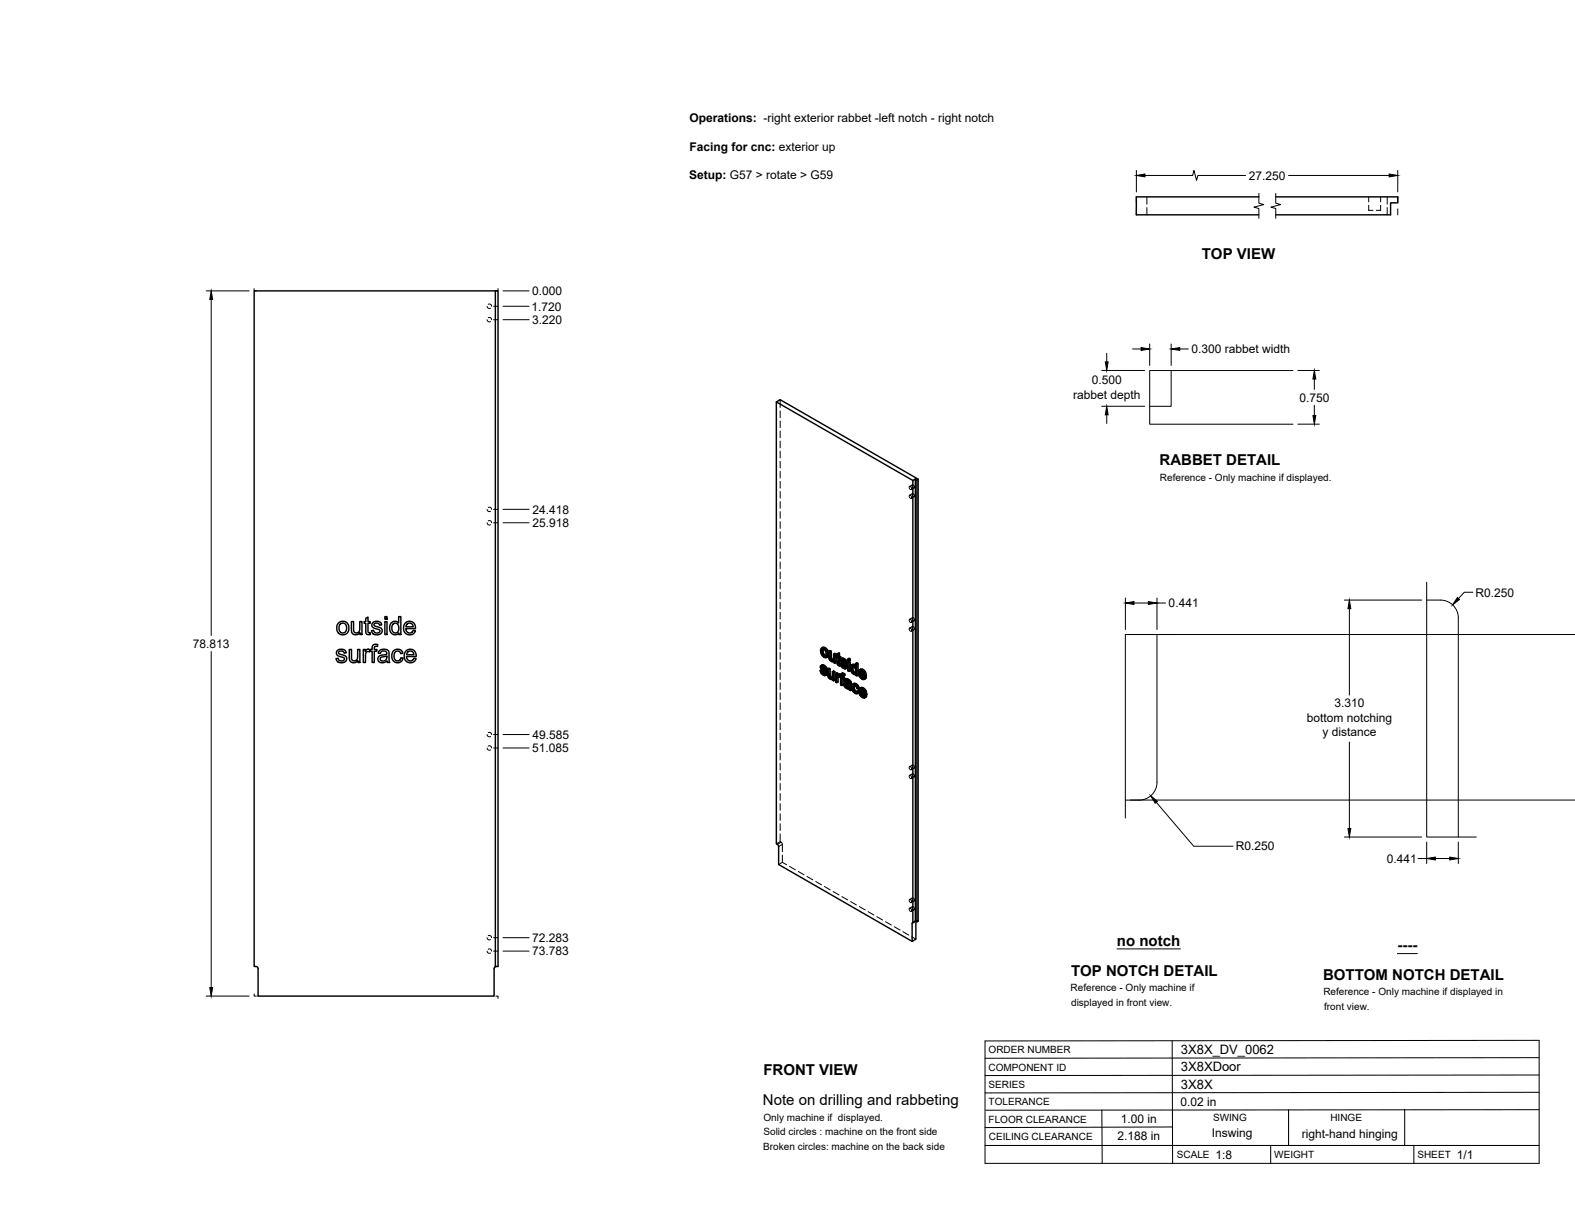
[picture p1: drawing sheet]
<svg xmlns="http://www.w3.org/2000/svg" width="559mm" height="432mm" viewBox="0 0 559 432" stroke-linecap="round" stroke-linejoin="round" font-family="sans-serif">
<!-- layer: Visible -->
<g fill="none" stroke="#000" stroke-width=".51">
<path d="M446.6 69.9h-43.4v6.3h43.4M452.6 69.9h43.3v2.1h-2.5v4.2h-40.8M175.7 103.2h1v239.7l-.9 .1M175.7 103.2h-85.5v239.7l.9 .1 .5 .7M175.7 103.2v239.8M275.4 142.6l1.4-.8 49 28.2v156.8l-.5 .3M323.9 170.5l-48.5-27.9v156.8l.6 .4 .2 .6v6.3l47.4 27.3M323.9 170.5l.9-.6v156.9l-.9 .5zM324.8 169.9l.5 .4v156.8M325.8 170l-.5 .3M129.8 219.4l.8-.5v1.6h.7v.6h-.7v2.9l.2 .5h.5l.1 .6a1.14 1.14 0 0 1-1.3-.1 1.14 1.14 0 0 1-.3-1.2v-2.7h-.6v-.6h.6zM136.5 218.8h.8v.9h-.8z"/>
<path d="M119.7 230.8l.8-.4a1.7 1.7 0 0 1 2.4 1.2l-.8 .1a.96 .96 0 0 0-1-.8 .96 .96 0 0 0-.9 1l1 .4a1.53 1.53 0 0 1 1.8 1.8 2.03 2.03 0 0 1-2 1.1 2.03 2.03 0 0 1-1.8-1.5l.8-.1a1.08 1.08 0 0 0 1.1 1 1.08 1.08 0 0 0 1-1.1l-.4-.3a2.24 2.24 0 0 1-2.3-1.3zM120.2 220.9l.7-.4a2.33 2.33 0 0 1 2.9 2.8 2.33 2.33 0 0 1-3.7 1.3 2.88 2.88 0 0 1 .1-3.7zM120.6 221.5l.7-.4a1.73 1.73 0 0 1 1.7 1.8 1.73 1.73 0 0 1-1.7 1.7l-.3-.2a2.21 2.21 0 0 1-.4-2.9zM123.9 230.4h.8v2.6a1.15 1.15 0 0 0 1.2 1.5 1.15 1.15 0 0 0 1-1.6v-2.5h.8v4.7h-.7v-.7a1.65 1.65 0 0 1-2 .7 1.65 1.65 0 0 1-1.1-1.8zM124.7 220.5h.8v2.6a1.15 1.15 0 0 0 1.1 1.5 1.15 1.15 0 0 0 1-1.6v-2.5h.8v4.6h-.7v-.6a1.65 1.65 0 0 1-1.9 .7 1.65 1.65 0 0 1-1.1-1.8zM128.9 230.4h.7v.7a1.11 1.11 0 0 1 1.7-.5l.7-.2v-.4a1.31 1.31 0 0 1 .6-1.3 1.31 1.31 0 0 1 1.4 0l-.1 .6a.74 .74 0 0 0-1.1 .7v.4h.9v.7h-.9v4h-.8v-4h-.7v-.4l-.2 .6a.84 .84 0 0 0-.9-.1 .84 .84 0 0 0-.5 .8v3.1h-.8zM132.3 220.9l.8-.4a1.7 1.7 0 0 1 2.3 1.2l-.7 .1a.96 .96 0 0 0-1-.8 .96 .96 0 0 0-.9 .9l.6 .4a1.95 1.95 0 0 1 2.2 1.3 1.95 1.95 0 0 1-1.8 1.6 1.95 1.95 0 0 1-2-1.4l.7-.2a1.1 1.1 0 0 0 1.2 1 1.1 1.1 0 0 0 1-1l-.4-.3a2.21 2.21 0 0 1-2.4-1.3zM134.5 231a2.2 2.2 0 0 1 3.5 .4l.3 3.7h-.8l-.2-.6a1.76 1.76 0 0 1-1.9 .7 1.76 1.76 0 0 1-1.3-1.6v-.2a1.71 1.71 0 0 1 1.7-1l.4-.1a.72 .72 0 0 0 1-.6 .72 .72 0 0 0-.9-.7l-1 .2-.4 .7-.7-.1zM135 233.4l2.2-.7a1.3 1.3 0 0 1-.6 1.7 1.3 1.3 0 0 1-1.7-.6zM136.5 220.5h.8v4.6h-.8zM138.8 221a1.73 1.73 0 0 1 2.6 .1v-2.3h.8v6.3h-.7v-.5a1.89 1.89 0 0 1-2.3 .4 1.89 1.89 0 0 1-1-2.2zM139.4 221.5l.4-.3a1.76 1.76 0 0 1 1.7 1 1.76 1.76 0 0 1-.4 2l-.4 .3a1.77 1.77 0 0 1-1.7-1 1.77 1.77 0 0 1 .4-2z"/>
<path d="M139.6 231a1.95 1.95 0 0 1 1.9-.7 1.95 1.95 0 0 1 1.4 1.5l-.7 .1a1.29 1.29 0 0 0-1.7-.7 1.29 1.29 0 0 0-.7 1.7l.1 .7a1.18 1.18 0 0 0 1.3 .9 1.18 1.18 0 0 0 1-1.1l.8 .1-.3 .9a2.16 2.16 0 0 1-2.9 .4 2.16 2.16 0 0 1-.7-2.9zM143.9 220.9a2.13 2.13 0 0 1 2.5-.2 2.13 2.13 0 0 1 1 2.3h-3.4l.1 .7a1.29 1.29 0 0 0 1.3 .9 1.29 1.29 0 0 0 1.2-.9l.8 .1-.3 .6a2.32 2.32 0 0 1-3.2 .3 2.32 2.32 0 0 1-.4-3.2zM144 231a2.15 2.15 0 0 1 2.6-.4 2.15 2.15 0 0 1 1.1 2.3h-3.5l.2 .7a1.3 1.3 0 0 0 1.2 .9 1.3 1.3 0 0 0 1.2-.9l.8 .1-.3 .6a2.32 2.32 0 0 1-3.2 .3 2.32 2.32 0 0 1-.4-3.2zM144.4 221.4l.7-.3 .8 .1 .5 .4 .2 .8h-2.6zM144.7 231.4l1.2-.4a1.23 1.23 0 0 1 .9 1.3h-2.5zM291 237.9l.7 1.3 .7 .5 .6-.1M291.3 236.2l.5-.3 .9 .3 .8 1.3-.5 .3-.1-.6M291.6 231.2v-.5a.93 .93 0 0 1 1.1 0 .93 .93 0 0 1 .4 1l-.2 1-.5 .1M291.6 237.7l-.6 .2 .4 .2M291.6 238.7l.5 .4 .4-.3M291.7 237.3l1 1 .5-.3M291.8 237.9l-.4 .2 .2 .6 .5-.3"/>
<path d="M291.8 236.7l-.3 .3 .5-.2M291.8 235.9l-.6 .4-.1 .6 1.6 2.1M291.8 232.2l.6 .6 .4-.3M291.9 238l.8 .9M292 236.7l.6 .7M292 236.3l.5 .4 .5-.2M292 236.8l.6 .8 .4 .2M292 236.8h-.5M292 230.9l-.4 .3v.5l.2 .5 .4-.3M292.1 239.1l.4 .1M292.1 235.9l-.8 .3M292.1 230.4l.1 1.4 .8 .8"/>
<path d="M292.1 237l-.4 .3-.2-.3M292.4 230l.8 .9 .5-.2M292.5 236.1l-.5 .2-.4-.1M292.5 236.7l.4 .5 .4-.2M292.7 239l-.1 .2M292.7 238.3l.3 .4 .5-.3M292.8 229.8l-.4 .2-.9-.1M292.9 237.7l.5 .6 .2 .7-.7 .7M293 238.7l.1 .5 .5-.3M293.1 239.2l-.1 .4 .5-.3M293.2 230.9l.4 1.4 .4-.3M293.4 233.1a1.7 1.7 0 0 1-2.2-1.6l-.1-1 .4-.6 .9-.3 .8 .5 .6 .9 .2 .9-.1 1-.7 .4"/>
<path d="M293.6 232.3l-.2 .8 .5-.2M293.6 237.3l.5 .3 .4-.3M294.1 237.6v2.2l.5-.2M294.1 239.8l.2 .4 .4-.2M294.5 231.4v2.2l.5-.3M294.5 233.6l.2 .4 .5-.3M294.7 234l.3 .3 .5-.2M295 231.1l-.5 .3-.4-.3M295 234.3l.4 .1M295.3 238.3l.5 .3 .4-.3M295.7 234.1l-.7-.6v-2.4l-.5-.3-.4 .3v2.5l.8 1 .5 .2 .4-.1M295.7 232.1l.5 .2 .4-.2"/>
<path d="M295.8 238.6v3l.4-.3v-3l-.4-.2-.5 .2v1.9l-.3 .4 .2-.1M295.8 234.7v.4l.4 .2M295.8 234.7l-.2 .1M296.2 232.3v3l.4-.2v-3l-.4-.3-.5 .3v1.8l-.3 .5 .2-.1M296.6 233l.3 .2 .2 2.5 .8 .6 .4-.2M296.9 232.4l-.3 .2 .3 .2v-.8l.9-.3v1.1l.5 .2v.4l-.5 .3v-.4M297.3 239.3v-.4l-.4-.2-.4 .3v3l.4 .2M297.3 239.9l-.3 .2-.1 .5 .4-.2M297.3 238.9l-.5 .3-.3-.2M297.4 240l-.1 2-.4 .2v-1.6M297.4 240l.5 .2M297.4 240l-.4 .1"/>
<path d="M297.4 232v1l.4-.2M297.4 233l.4 .3 .5-.3M297.4 239.4l.4 .4M297.6 239.1l-.8 .5v-.4M297.6 235.7l.2 .1M297.8 231.7l-.9 .3M297.8 239.8v.4M297.8 239.9l-.1 .4M297.8 235.8l.1 .5M297.9 239.2l.3 .3M297.9 239.2l-.8 .2M297.9 235.2l-.5 .3v-2.1l.4 .3v1.4l.3 .4"/>
<path d="M297.9 235.4l-.5 .1M298.1 235.5l.8 1.4 .7 .4 .5-.1M298.1 235.5l-.6 .1M298.1 235.5h.1M298.1 235.7l-.3 .1M298.4 233.8l.5-.3 .6 .1 .8 .7 .3 .8-.4 .3-.2-.6M298.4 239.1l.8-.3 .6 .4-.1 .4-.4 .3 .1-.4M298.6 234.4h.5l.6 .8 .5 .2M298.7 235.4l-.6 .1 .4 .2M298.7 236.3l.5 .4 .5-.2M298.8 234.9l1.1 1 .4-.3M298.9 235.5l-.4 .2 .2 .6 .5-.3"/>
<path d="M298.9 233.5l-.7 .4v.6l1.6 2.1M298.9 234.3l-.3 .4 .5-.3M299 238.8l-.7 .4-.1 .8-.4-.2 .4-.3M299 239.2l.4 .3 .4-.3M299 235.6l.8 .9M299.1 234.3l.6 .7M299.1 239.8l.5 .5v.4l-.4 .2v-.4M299.1 234l.6 .4 .4-.3M299.2 233.5l-.7 .3M299.2 236.7l.5 .1M299.3 234.6l-.5 .3-.2-.2M299.3 239.9l-.6-.3v.6l.4-.2"/>
<path d="M299.4 238.9l-.4 .3-.5-.1M299.6 233.7l-.5 .3-.4-.2M299.7 234.4l.3 .4 .5-.2M299.8 236.6l-.1 .2M299.9 235.9l.2 .4 .5-.3M300 235.3l.5 .6 .2 .8-.7 .6M300.1 236.3l.1 .5 .5-.3M300.2 236.8l-.1 .4 .5-.3M300.8 235l.4 .2 .5-.2M300.8 233.8l.4 .3 .5-.3M301.2 234.7l.5 .3v3l-.5 .2v-3M301.2 234.7l-.4 .3v3l.4 .2"/>
<path d="M301.2 234.1v.6l.5-.3v-.6l-.5-.2-.4 .2v.6l.4 .3M302.1 236l.9-.3 .6 .3M302.4 236.5l.7 .2 .5 1-.1 1-.6 .1M302.4 238.3l.5 .5 .4-.2M302.5 236.5l-.3 .8M302.6 237l-.4 .3v.5l.2 .5 .5-.3M302.7 235.7l-.4 .2a2.02 2.02 0 0 0 1.2 3.4l.1-.1M302.7 236.5l.1 1.4 .7 .8M302.8 236.1l.5 .3M303.3 235.8l-.5 .3-.5-.2M303.6 235.4l.4 .3 .4-.3M303.6 239.2v.4l.4 .2"/>
<path d="M303.6 239.2l-.2 .1M304 235.7v4.1l.4-.2v-4.2l-.4-.2-.4 .2v1.5l-.3-.5 .3-.1M305.2 239.9l.6 .6 .4-.3M305.5 238.4l-.5 .2 1.5 .9-.7-1.2a.47 .47 0 0 0-.5-.2 .47 .47 0 0 0-.3 .5M305.5 238.1v.3l.8 .5M305.5 239.4l1 .9M305.7 239.7l-.5 .2-.2-.9 1.9 1.2M305.8 237.8l.8 .9 .5-.3M306.2 237.5l-.4 .3-.9-.1M306.6 238.7l.3 1.3 .5-.2M294.3 240.2l.3 .4 .5-.3M294.6 240.6h.4"/>
<path d="M295.3 240.4l-.7-.7-.1-2.4-.4-.2-.5 .2 .1 2.6 .7 1 .6 .2 .4-.2M295.4 240.9v.4l.4 .3M295.4 240.9l-.2 .1M297.8 240.2l.4 .2v2.6l.5 .2M298.7 240.2l.5 .3 .4-.2M299.1 240.9v2.1l-.4 .2v-2.6l.5 .3M299.6 242.4l.5-.3 1.1 .3M299.7 241.1l.8-.3 1.4 .9 .3 3.1-.4 .2-.1-.4M299.9 242.9l.2-.1a.86 .86 0 0 1 1 1M300 243.5l.4 .4 .4-.3M300 242.8l-.2 .3M300.1 242.1l-.7 .5 .2 1 .8 .7h.8l.1 .5 .5 .2"/>
<path d="M300.2 242.9l-.3 .4 .1 .2 .4-.2M300.3 242.9l.2 .5 .6 .4M300.3 241.6l-.4 .3a.74 .74 0 0 1 .9-.2 .74 .74 0 0 1 .4 .8v.3l-1.2-.4M300.3 241.6h.1M300.4 243.9l.4 .1M300.5 242.1l-.8 .2M300.5 240.8l-1 .6 .4 .5M300.6 241.3l.6 .4 .4-.3M300.8 244l.3-.1zM301.1 241l-.5 .3-.6-.2M301.2 241.7l.3 .4 .4-.2M301.5 242.1l.1 .4 .4-.2"/>
<path d="M301.6 242.5l.1 2.1 .4-.3M302.5 242.8l.7-.4 .6 .2 .7 .7 .4 .9-.5 .2-.3-.9M302.6 244l.2 1 .5-.2M302.8 245l.6 .6 .4-.3M303.1 243.8l-.5 .2 .1-.4a.65 .65 0 0 1 .7-.4 .65 .65 0 0 1 .5 .8l.5 .4M303.1 243.2l.2 1.6 .7 .6M303.2 242.4l-.5 .3a2.13 2.13 0 0 0 .8 3.4h.6M303.4 242.9l.7 .6 .4-.2M303.8 242.6l-.4 .3-.7-.2M304 245.2l-.2 .5-.4-.1M304.7 245.1l-.2-.1-.5 .2 .4 .3M304.7 245.4l-.6 .7 .6-.4"/>
<path d="M305.4 246.5l.5 .6 .5-.3M305.6 244.9l-.4 .3 1.4 .8-.6-1.1a.48 .48 0 0 0-.5-.2 .48 .48 0 0 0-.3 .5M305.7 244.7l-.1 .2 .9 .5M305.7 245.9l.9 1M305.8 240.5l.4 .1M305.8 246.2l-.4 .3-.3-.9 2 1.1M305.9 244.3l.8 .9 .5-.2M305.9 247.1l.4 .1M306.3 244.1l-.4 .2-.9-.1M306.5 240.3l.4 .3 .5-.3M306.5 240.3l-.2 .2M306.6 246.8l.5 .4 .4-.3"/>
<path d="M306.6 246.8l-.2 .3M306.7 245.2l.4 1.4 .4-.3M306.8 240.1l-.3 .2M306.9 240l.5-.1v-.5l-.7-1.5-1-.6-.8 .4-.4 1.1 .5 1.4 1.2 .9 .5-.1 .2-.4M307 246.6l-.4 .2M307 240.1l.4 .2-.1 .3-.7 .4M307.1 246.6l.4-.2v-.5l-.7-1.5-1-.5-.8 .3-.3 1.2 .5 1.4 1.1 .9 .6-.2 .2-.3M307.1 246.7l.4 .4-.7 .5M324.8 326.8h.2M325 326.9v6.3l-1.4 .8v-6.4l.3-.3M325 326.9l.3 .2M325 326.9h.1"/>
<path d="M175.8 343l-.5 .7v9.7h-83.7v-9.7"/>
</g>
<!-- layer: Hidden -->
<g fill="none" stroke="#000" stroke-width=".35">
<path d="M406.9 69.9v2.5M406.9 73.6v2.6M485.6 72.8v1.8h1.5M485.6 69.9v1.7M489.8 72.8v1.8h-1.5M489.8 69.9v1.7M492.2 69.9v2.5M492.2 73.6v2.6M172.8 113.4l.4 .7h.8M172.8 108.7l.4 .6h.8M173.2 112.7h.7l.5 .7M173.2 108l.7-.1 .5 .8"/>
<path d="M276.8 141.8v2.8M276.8 145.8v2.4M276.8 149.4v2.3M276.8 153v2.3M276.8 156.5v2.4M276.8 160.1v2.4M276.8 163.7v2.3M276.8 167.2v2.4M276.8 170.8v2.4M276.8 174.4v2.4M276.8 177.9v2.4M322.6 175.7a.56 .56 0 0 1 .8 .4 .56 .56 0 0 1-.4 .7l-.4-.5z"/>
<path d="M322.6 172.6a.56 .56 0 0 1 .8 .4 .56 .56 0 0 1-.4 .7l-.4-.5zM323.6 175.2a.55 .55 0 0 1 .8 .3 .55 .55 0 0 1-.4 .7l-.3-.4zM323.7 172a.6 .6 0 0 1 .7 .4 .6 .6 0 0 1-.3 .7l-.4-.4zM323.7 175.1l-1 .6M323.7 172l-1 .6M324.3 176.2l-1 .6M324.3 173.1l-1 .6M172.8 185.5l.4 .7h.8M172.8 180.7l.4 .7h.8M173.2 184.8h.7l.5 .7M173.2 180h.7l.5 .7M276.8 181.5v2.4"/>
<path d="M276.8 185.1v2.4M276.8 188.7v2.4M276.8 192.2v2.4M276.8 195.8v2.4M276.8 199.4v2.4M276.8 202.9v2.4M276.8 206.5v2.4M276.8 210.1v2.4M276.8 213.7v2.3M276.8 217.3v2.3M322.6 219.8a.56 .56 0 0 1 .8 .3 .56 .56 0 0 1-.4 .7l-.4-.5zM323.6 219.2a.58 .58 0 0 1 .7 .3 .58 .58 0 0 1-.2 .8l-.4-.5z"/>
<path d="M323.7 219.2l-1 .6M276.8 220.8v2.4M276.8 224.4v2.4M276.8 228v2.3M276.8 231.5v2.4M276.8 235.1v2.4M276.8 238.7v2.4M291.4 237.7l.4 .9M291.5 236.4l-.5 .2M291.6 236.1l-.5 .2M291.6 230.7l-.5 .2M291.6 237.7l.3 .3"/>
<path d="M291.6 236.9l-.5 .2M291.7 235.9l-.2 .8 .7 .9a1.11 1.11 0 0 1 .9 1.3h-.4l.4-.2M291.8 238.6l.7 .7 .8 .1M291.8 238.6l-.5 .2M291.9 237.8l-.1 .1M291.9 237.3l-.5 .3M291.9 232l.9 .9 .9 .1M291.9 232l-.4 .3M291.9 236.6l-.1 .1M292 229.7l-.4 1 .3 1.3M292.1 236.4l-.5 .3M292.2 230.2l-.1 .2"/>
<path d="M292.2 230.2l.8 .2 .5 1v.9l-.5 .3M292.2 230.2l-.4 .2M292.5 236.5l-.5 .2a.33 .33 0 0 1 .2-.4 .33 .33 0 0 1 .4 .3l.5 .7 .4 .2M292.5 239.3l-.4 .2M292.6 237.4l.3 .3M292.6 239.2l.4-.2-.4 .2M292.8 230.2l-.4 .3M292.8 232.9l-.4 .3M292.9 236.9l-.5 .2M293 238.4l-.5 .2M293.1 237.3l-.5 .3M293.1 239.5l-.5 .2"/>
<path d="M293.3 232.5l-.4 .3M293.3 230.8l-.4 .3M293.4 233.1l-.4 .3M293.6 231.8l-.5 .3M294.1 237.1l.2 2.8 .7 .8 .8-.1v.5l.4 .2M294.1 239.4l-.4 .3M294.3 239.9l-.5 .3M294.5 230.8l.2 3 1 .7 .5-.1v.4l.4 .3M294.6 233.2l-.5 .3M294.7 233.7l-.5 .2M295 234.1l-.5 .3M295.4 234.4l-.4 .3"/>
<path d="M295.8 238.1l-.1 2-.4 .3M295.9 234.1l-.3 .2M296 234.1l-.4 .3M296.1 234l-.4 .2M296.2 231.8v2l-.5 .3M296.2 234.4l-.4 .3 .3-.2M296.2 234.8l-.4 .3M296.6 232.6v.4l.5-.3M296.9 238.7v3l.4 .3M297.1 232.3l-.2 .1M297.1 239.9l.5-.3-.5 .3M297.3 239.4l-.5 .2"/>
<path d="M297.4 231.8v.7l-.3-.2v.4l.3 .2 .1 2.4 .8 .8-.2-.6M297.4 239.8l-.1 .1M297.4 232.9l-.5 .3M297.4 232.5l-.5 .3M297.5 235.3l-.5 .2M297.5 239.2l-.2 .1M297.6 235.6l-.4 .3M297.8 239.7l-.4 .3 .3-.4 .5 .4 .1-.3 .4 .4v2.6l.4 .3M297.8 233.2l-.4 .2M298 235.9l-.4 .3M298.3 233.4l-.5-.2v.5M298.3 235.6l-.2 .1"/>
<path d="M298.3 239.6l-.5 .2M298.3 239.5h-.1M298.3 239.9l-.5 .3 .4-.2M298.3 239.7l-.5 .2M298.3 236.1h.1M298.5 235.3l.4 .9M298.6 234l-.4 .3M298.7 239.7l-.5 .3M298.7 235.4l.3 .2M298.7 233.7l-.5 .2M298.7 234.5l-.4 .2M298.7 239l-.4 .2"/>
<path d="M298.8 233.6l-.1 .7 .6 .9a1.13 1.13 0 0 1 .9 1.3h-.4l.4-.2M298.9 238.8l-.2 .9-.5-.2M298.9 236.2l.9 .8h.7M298.9 236.2l-.5 .3M299 235.4l-.1 .1M299 234.9l-.4 .3M299 234.2l-.1 .1M299.1 234.3l.1-.3 .4 .1 .6 .9 .4 .1M299.2 234l-.5 .3M299.2 239.4l-.5 .2M299.5 239.4l-.5 .3M299.6 234.1l-.5 .3"/>
<path d="M299.7 235l.3 .3M299.7 239.6l-.5-.2-.1 .4M300 234.5l-.4 .2M300.1 236.6l-.4 .2M300.1 236l-.4 .2M300.1 236.6l-.9 .6M300.2 235l-.5 .2M300.2 237.1l-.4 .2M301.2 234.7v3l.5 .3M301.2 233.6v.5l.5 .3M301.2 237.7l-.4 .3M301.2 234.1l-.4 .3"/>
<path d="M302.2 236.8l-.5 .2M302.3 237.7l-.4 .2M302.3 236l-.4 .3M302.5 235.8l-.3 .6v.8a1.55 1.55 0 0 0 1.8 1.8v.3l.4 .3M302.7 238.5l-.4 .2M302.8 236.3l-.1 .2M302.8 236.3l.8 .2 .4 .8v1l-.5 .4M302.9 236.2l-.5 .3 .4-.2M303.3 239l-.4 .2M303.3 236.3l-.4 .2M303.7 236.2l-.1 .1M303.8 236.9l-.4 .2"/>
<path d="M303.8 238.6l-.4 .3M304 235.2v1.5l-.4-.7M304 236.7l-.4 .2M304 239l-.4 .2 .3-.1M304 237.9l-.4 .2M304 239.3l-.4 .3M305 238.4l-.5 .3M305.3 237.4l-.3 .9 .3 1.4 .9 1 .9 .1M305.3 239.7l-.4 .3M305.4 238.8l-.4 .2M305.5 239.4l-.1-.6 2 1.1M305.7 237.9l-.2 .2"/>
<path d="M305.7 237.9l.8 .3 .4 1-.6-.3M305.7 237.9l-.5 .2M306.2 237.9l-.4 .3M306.7 238.5l-.4 .3M306.9 239.2l-.4 .3M322.6 222.9a.6 .6 0 0 1 .7 .3 .6 .6 0 0 1-.2 .8l-.5-.5zM323.6 222.4a.55 .55 0 0 1 .8 .2 .55 .55 0 0 1-.4 .8l-.3-.5zM323.7 222.3l-1 .6M324.3 223.4l-1 .6M324.3 220.3l-1 .6M173.2 259.9h.7l.5 .7M276.8 242.3v2.3"/>
<path d="M276.8 245.8v2.4M276.8 249.4v2.4M276.8 253v2.4M276.8 256.5v2.4M294.6 240.3l-.5 .3M295 240.7l-.5 .2M295.4 240.4l-.2 .1M295.6 240.3l-.5 .3M295.7 240.2l-.4 .3M295.8 241.1l-.4 .2M295.8 240.6l-.4 .3 .3-.1M296.9 241.7l-.4 .3"/>
<path d="M298.7 242.7l-.5 .3M298.7 240.1l-.5 .3M299.1 240.4l-.4 .2M299.6 240.7l-.5-.3v.5M299.8 242.6l-.4 .3M299.9 241.3l-.5 .3M299.9 242.3l-.4 .2M300 242.1l-.2 .6 .3 .8 .8 .6h.8l.1 .4M300.1 243.4l-.5 .2M300.1 240.9l-.5 .2M300.1 240.9l-.2 .4 .4 .3a.81 .81 0 0 1 1-.1 .81 .81 0 0 1 .3 .9h-.4M300.2 242.9l.3-.3a.86 .86 0 0 1 1.1 1l-.5 .2"/>
<path d="M300.4 242.6l-.4 .2 .4-.1M300.5 242.6l-.4 .2M300.5 241.3l-.4 .2M300.7 244l-.4 .2M301 241.4l-.4 .3M301.2 244.2l-.4 .2M301.3 243.8l-.2 .1M301.5 241.9l-.4 .2M301.6 243.6l-.6 .4M301.6 242.9l-.4 .3M301.6 242.5l-.4 .3M301.6 242.4l-.4 .3"/>
<path d="M301.7 244.1l-.5 .2M301.8 244.5l.4 .3M301.8 244.5l-.5 .3M302.6 243.5l-.4 .3M302.8 242.7l-.5 .3M303 242.5l-.4 1 .3 1.2 .6 .9 1 .3M303 244.9l-.5 .2M303.1 243.2a.71 .71 0 0 1 .9-.2 .71 .71 0 0 1 .4 .8l.5 .4M303.3 243l-.5 .3M303.8 245.8l-.4 .2M303.8 243l-.4 .3M304 245.4h.2"/>
<path d="M304.2 243.4l-.4 .3M304.2 245.4l-.4 .3M304.4 244l-.4 .3M304.5 245l-.3 .4M304.7 245.1l.2 .2-.2 .4M304.9 245.3l-.2 .1M305.1 245l-.4 .2M305.5 244l-.4 1 .4 1.3 .9 .9 .8 .2M305.5 246.3l-.5 .2M305.6 245.3l-.5 .3M305.7 245.9l-.1-.6 1.9 1.1M305.8 244.4l-.1 .3"/>
<path d="M305.8 244.4l.9 .4 .4 1-.6-.4M305.8 244.4l-.4 .3M306.2 240.7l-.4 .2M306.3 244.5l-.4 .3M306.4 247.2l-.5 .3M306.5 240.3h.1M306.6 246.9h.2M306.7 240.3l-.4 .2 .3-.2M306.8 246.9l-.4 .2M306.9 246.9l-.5 .2M306.9 245.1l-.4 .3M306.9 240l-.1 .1"/>
<path d="M307 240.8l-.5 .3M307 240.1l-.4 .2M307.1 245.8l-.5 .2M307.1 246.6h-.1M307.1 247.4l-.4 .3M307.1 246.7l-.3 .2M172.8 265.4l.4 .7h.8M172.8 260.6l.4 .7h.8M173.2 264.7h.7l.5 .7M276.8 260.1v2.4M276.8 263.7v2.4M276.8 267.3v2.3"/>
<path d="M276.8 270.8v2.4M276.8 274.4v2.4M276.8 278v2.4M322.6 275.2a.58 .58 0 0 1 .7 .3 .58 .58 0 0 1-.2 .7l-.5-.4zM322.6 272a.6 .6 0 0 1 .7 .4 .6 .6 0 0 1-.2 .7l-.5-.4zM323.7 271.5a.56 .56 0 0 1 .7 .3 .56 .56 0 0 1-.4 .7l-.4-.6zM323.7 274.6a.56 .56 0 0 1 .7 .3 .56 .56 0 0 1-.4 .7l-.4-.6zM323.7 274.6l-1 .5M323.7 271.4l-1 .6M324.3 275.7l-1 .5M324.3 272.5l-1 .6M276.8 295.8v2.8l.8 .8v2.8"/>
<path d="M276.8 281.6v2.3M276.8 285.1v2.4M276.8 288.7v2.4M276.8 292.3v2.3M276.8 298.6l-1.4 .8M277.6 303.4v2.6l1.5 .8M277.6 306l-1.4 .7M280.1 307.4l2.1 1.2M283.2 309.2l2.1 1.2M286.3 311l2.1 1.2M289.4 312.8l2.1 1.1M292.5 314.5l2.1 1.2"/>
<path d="M295.6 316.3l2.1 1.2M298.7 318.1l2.1 1.2M301.8 319.9l2 1.2M322.6 319.2a.58 .58 0 0 1 .7 .3 .58 .58 0 0 1-.2 .8l-.5-.5zM323.7 318.6a.56 .56 0 0 1 .7 .3 .56 .56 0 0 1-.4 .8l-.4-.7zM323.7 318.6l-1 .6M324.3 319.7l-1 .6M172.8 337.5l.4 .6h.8M172.8 332.7l.4 .7h.8M173.2 336.8h.9l.3 .7M173.2 332h.9l.3 .7M304.9 321.7l2.1 1.2"/>
<path d="M308 323.4l2 1.3M311.1 325.2l2 1.2M314.2 327l2 1.2M317.3 328.8l2 1.2M320.4 330.6l2 1.2M322.6 322.3a.55 .55 0 0 1 .7 .3 .55 .55 0 0 1-.3 .8l-.4-.5zM323.5 332.4l1.5 .8M323.7 321.7a.6 .6 0 0 1 .7 .4 .6 .6 0 0 1-.3 .7l-.4-.4zM323.7 321.7l-1 .6M324.3 322.8l-1 .6M325.1 326.6l-1.4 .8M325.8 326.8l-.6-.2-.2 .3"/>
</g>
<!-- layer: Reference -->
<g fill="none" stroke="#000" stroke-width=".35">
<path d="M403.2 69.9v2.1M403.2 74.1v2.1M495.9 69.9v2.1M495.9 74.1v2.1M90.2 102.4v.8h.8M175.1 108.7h1.6M175.1 113.4h1.6M176.7 102.4v.8h-.8M415.5 131.5v12.7h-7.6M458.7 131.5h-50.8v19h50.8M175.1 180.7h1.6M175.1 185.5h1.6"/>
<path d="M506.2 212.9a13 13 0 0 1 7.8 .7 6.3 6.3 0 0 1 3.4 5.7v77.7M506.2 206.6v90.4h17.6M410.5 225.1v52.4a6.4 6.4 0 0 1-6.4 6.4h-4.8M416.9 225.1h-17.6v65.1M175.1 260.6h1.6M175.1 265.4h1.6M175.1 337.5h1.6M175.1 332.7h1.6M90.2 352.6v.8h.8M175.9 353.4h.8v.8"/>
</g>
<!-- layer: Hidden Narrow -->
<g fill="none" stroke="#000" stroke-width=".35">
<path d="M292.5 237.9l-.4 .3M294.1 239l-.5 .2M294.5 232.7l-.4 .3M295.8 239.7l-.5 .2M296.2 233.4l-.5 .3M297.4 234.6l-.5 .3M298.7 239.4l-.5 .3M299.1 239.7h.1M299.7 235.5l-.5 .3M300.9 242.7l-.4 .3M301.6 243.1l-.4 .3M277.1 298.8l-1.3 .8"/>
<path d="M277.6 299.6l-1.4 .8M325.4 326.6l-.4 .3"/>
</g>
<!-- layer: Visible Narrow -->
<path d="M292.5 237.4l-.4 .2M294.5 239l-.4 .3M295 232.8l-.5 .2M297.8 234.9l-.4 .3M299.1 239.7l-.4 .3M299.7 235l-.5 .2M300.8 242.3l-.4 .2M302.1 242.8l-.5 .2M302.1 243.4l-.5 .3M325 326.9l-1.4 .8" fill="none" stroke="#000" stroke-width=".35"/>
<!-- layer: Titleblock -->
<g fill="none" stroke="#000" stroke-width=".36">
<path d="M349.5 369.3l196.6-.2v43.7h-196.6zM415.9 369.3l.1 43.5M546.1 375.3l-196.6 .2M390.9 393.9l.2 18.9M416 399.9l-66.5 .2M457.2 393.7v12.7M498.4 393.6v12.7M546.1 393.7l-196.3 .2M546.1 387.6l-196.6 .2M546.1 381.4l-196.6 .2M349.5 406.4h196.6M450.8 406.4v6.4"/>
<path d="M501.6 406.4v6.4"/>
</g>
<!-- layer: FD_Dimensions -->
<g fill="none" stroke="#000" stroke-width=".35">
<path d="M403.2 60.5v7.6M406.2 62.3h16.9l.5-1.8 .9 3.5 .5-1.7h16.9M457.2 62.3h35.7M495.9 60.5v7.6M73.2 103.2h15.2M74.9 106.3v119.2M178.5 103.2h9.2M178.5 108.7h9.2M178.5 113.4h9.2M390.9 131.4h15.2M392.7 125.3v3.1M401.8 123.8h3.1"/>
<path d="M407.9 122v7.7M415.5 122v7.7M418.6 123.8h3M460.5 131.4h7.6M466.3 134.5v3.7M390.9 144.1h15.2M392.7 147.2v3M460.5 150.5h7.6M466.3 143.8v3.6M178.5 180.7h9.2M178.5 185.5h9.2M399.3 212.2v11.2"/>
<path d="M402.3 214h5.1M410.5 212.2v11.2M410.5 214h3M477 212.9h27.4M478.7 216v30.6M522.6 210.1h-3.1l-2.1 2.3M74.9 231.1v119.3M401.1 225.1h157.7M178.5 260.6h9.2M178.5 265.4h9.2M478.7 263.3v30.6M401.1 283.9h157.7"/>
<path d="M410.3 284.7l13.2 15.5h14M477 297h27.4M506.2 298.8v7.6M517.4 298.8v7.6M503.1 304.6h3.1M509.2 304.6h5.1M178.5 332.7h9.2M178.5 337.5h9.2M73.2 353.4h15.2"/>
</g>
<g fill="#000" stroke="#000" stroke-width=".35">
<path d="M403.2 62.3l3-.6v1.1zM492.9 61.7l3 .6-3 .5zM74.9 103.2l.5 3.1h-1zM392.2 128.4h1l-.5 3zM404.9 123.3l3 .5-3 .5zM415.5 123.8l3.1-.5v1zM466.3 131.4l.5 3.1h-1zM392.7 144.1l.5 3.1h-1zM465.8 147.4h1l-.5 3.1zM399.3 214l3-.6v1.1zM407.4 213.4l3.1 .6-3.1 .5zM478.7 212.9l.6 3.1h-1.1z"/>
<path d="M517.1 212l.7 .7-2.4 1.9zM408.3 282.3l2.3 2-.7 .7zM478.2 293.9h1.1l-.6 3.1zM506.2 304.6l3-.5v1zM514.3 304.1l3.1 .5-3.1 .5zM74.4 350.4h1l-.5 3z"/>
</g>
<!-- layer: Break Lines -->
<path d="M446.6 68.6v3.5l1.8 .5-3.5 .9 1.7 .5v3.5M452.6 68.6v3.5l1.8 .5-3.5 .9 1.7 .5v3.5" fill="none" stroke="#000" stroke-width=".35"/>
<!-- layer: Notes -->
<path d="M396.3 336.7h22.5M495.8 338.3h7.1" fill="none" stroke="#000" stroke-width=".35"/>
<g font-size="5.3">
<text x="426.4" y="92.1">TOP VIEW</text>
<text x="411.4" y="165.1">RABBET DETAIL</text>
<text x="396.3" y="335.5">no notch</text>
<text x="495.8" y="337.2">----</text>
<text x="380" y="346.1">TOP NOTCH DETAIL</text>
<text x="469.4" y="347.5">BOTTOM NOTCH DETAIL</text>
<text x="270.9" y="381.4">FRONT VIEW</text>
<text x="270.7" y="392.2">Note on drilling and rabbeting</text>
</g>
<g font-size="4.6">
<text x="419" y="373.8">3X8X_DV_0062</text>
<text x="419" y="380.1">3X8XDoor</text>
<text x="419" y="386.2">3X8X</text>
</g>
<g font-size="4.3">
<text x="244.6" y="43.2">Operations: -right exterior rabbet -left notch - right notch</text>
<text x="244.6" y="53.4">Facing for cnc: exterior up</text>
<text x="244.5" y="63.6">Setup: G57 &gt; rotate &gt; G59</text>
<text x="443.1" y="63.7">27.250</text>
<text x="188.8" y="104.7">0.000</text>
<text x="188.5" y="110.2">1.720</text>
<text x="188.8" y="114.9">3.220</text>
<text x="422.7" y="125.3">0.300 rabbet width</text>
<text x="387.3" y="136.4">0.500</text>
<text x="380.7" y="141.5">rabbet depth</text>
<text x="461" y="142.5">0.750</text>
<text x="188.9" y="182.2">24.418</text>
<text x="188.9" y="187">25.918</text>
<text x="414.6" y="215.5">0.441</text>
<text x="523.5" y="211.6">R0.250</text>
<text x="68.4" y="229.8">78.813</text>
<text x="473.4" y="251">3.310</text>
<text x="463.6" y="256">bottom notching</text>
<text x="189" y="262.1">49.585</text>
<text x="469.2" y="261.1">y distance</text>
<text x="188.8" y="266.9">51.085</text>
<text x="438.4" y="301.7">R0.250</text>
<text x="492" y="306.1">0.441</text>
<text x="188.8" y="334.2">72.283</text>
<text x="188.8" y="338.9">73.783</text>
<text x="418.8" y="392.4">0.02 in</text>
<text x="397.7" y="398.3">1.00 in</text>
<text x="396.5" y="404.3">2.188 in</text>
<text x="430" y="403.6">Inswing</text>
<text x="461.8" y="403.8">right-hand hinging</text>
<text x="431.3" y="411.1">1:8</text>
<text x="516.9" y="411.1">1/1</text>
</g>
<g font-size="3.5">
<text x="411.5" y="170.7">Reference - Only machine if displayed.</text>
<text x="379.9" y="351.7">Reference - Only machine if</text>
<text x="469.5" y="353.1">Reference - Only machine if displayed in</text>
<text x="380" y="356.8">displayed in front view.</text>
<text x="469.8" y="358.2">front view.</text>
<text x="350.8" y="373.6">ORDER NUMBER</text>
<text x="350.8" y="379.9">COMPONENT ID</text>
<text x="350.8" y="386.1">SERIES</text>
<text x="350.8" y="392.2">TOLERANCE</text>
<text x="270.9" y="397.7">Only machine if displayed.</text>
<text x="350.8" y="398.4">FLOOR CLEARANCE</text>
<text x="430.4" y="397.8">SWING</text>
<text x="472" y="397.7">HINGE</text>
<text x="270.8" y="407.9">Broken circles: machine on the back side</text>
<text x="270.9" y="402.8">Solid circles : machine on the front side</text>
<text x="350.8" y="404.4">CEILING CLEARANCE</text>
<text x="417.5" y="410.9">SCALE</text>
<text x="452.1" y="410.9">WEIGHT</text>
<text x="502.9" y="410.9">SHEET</text>
</g>
</svg>
